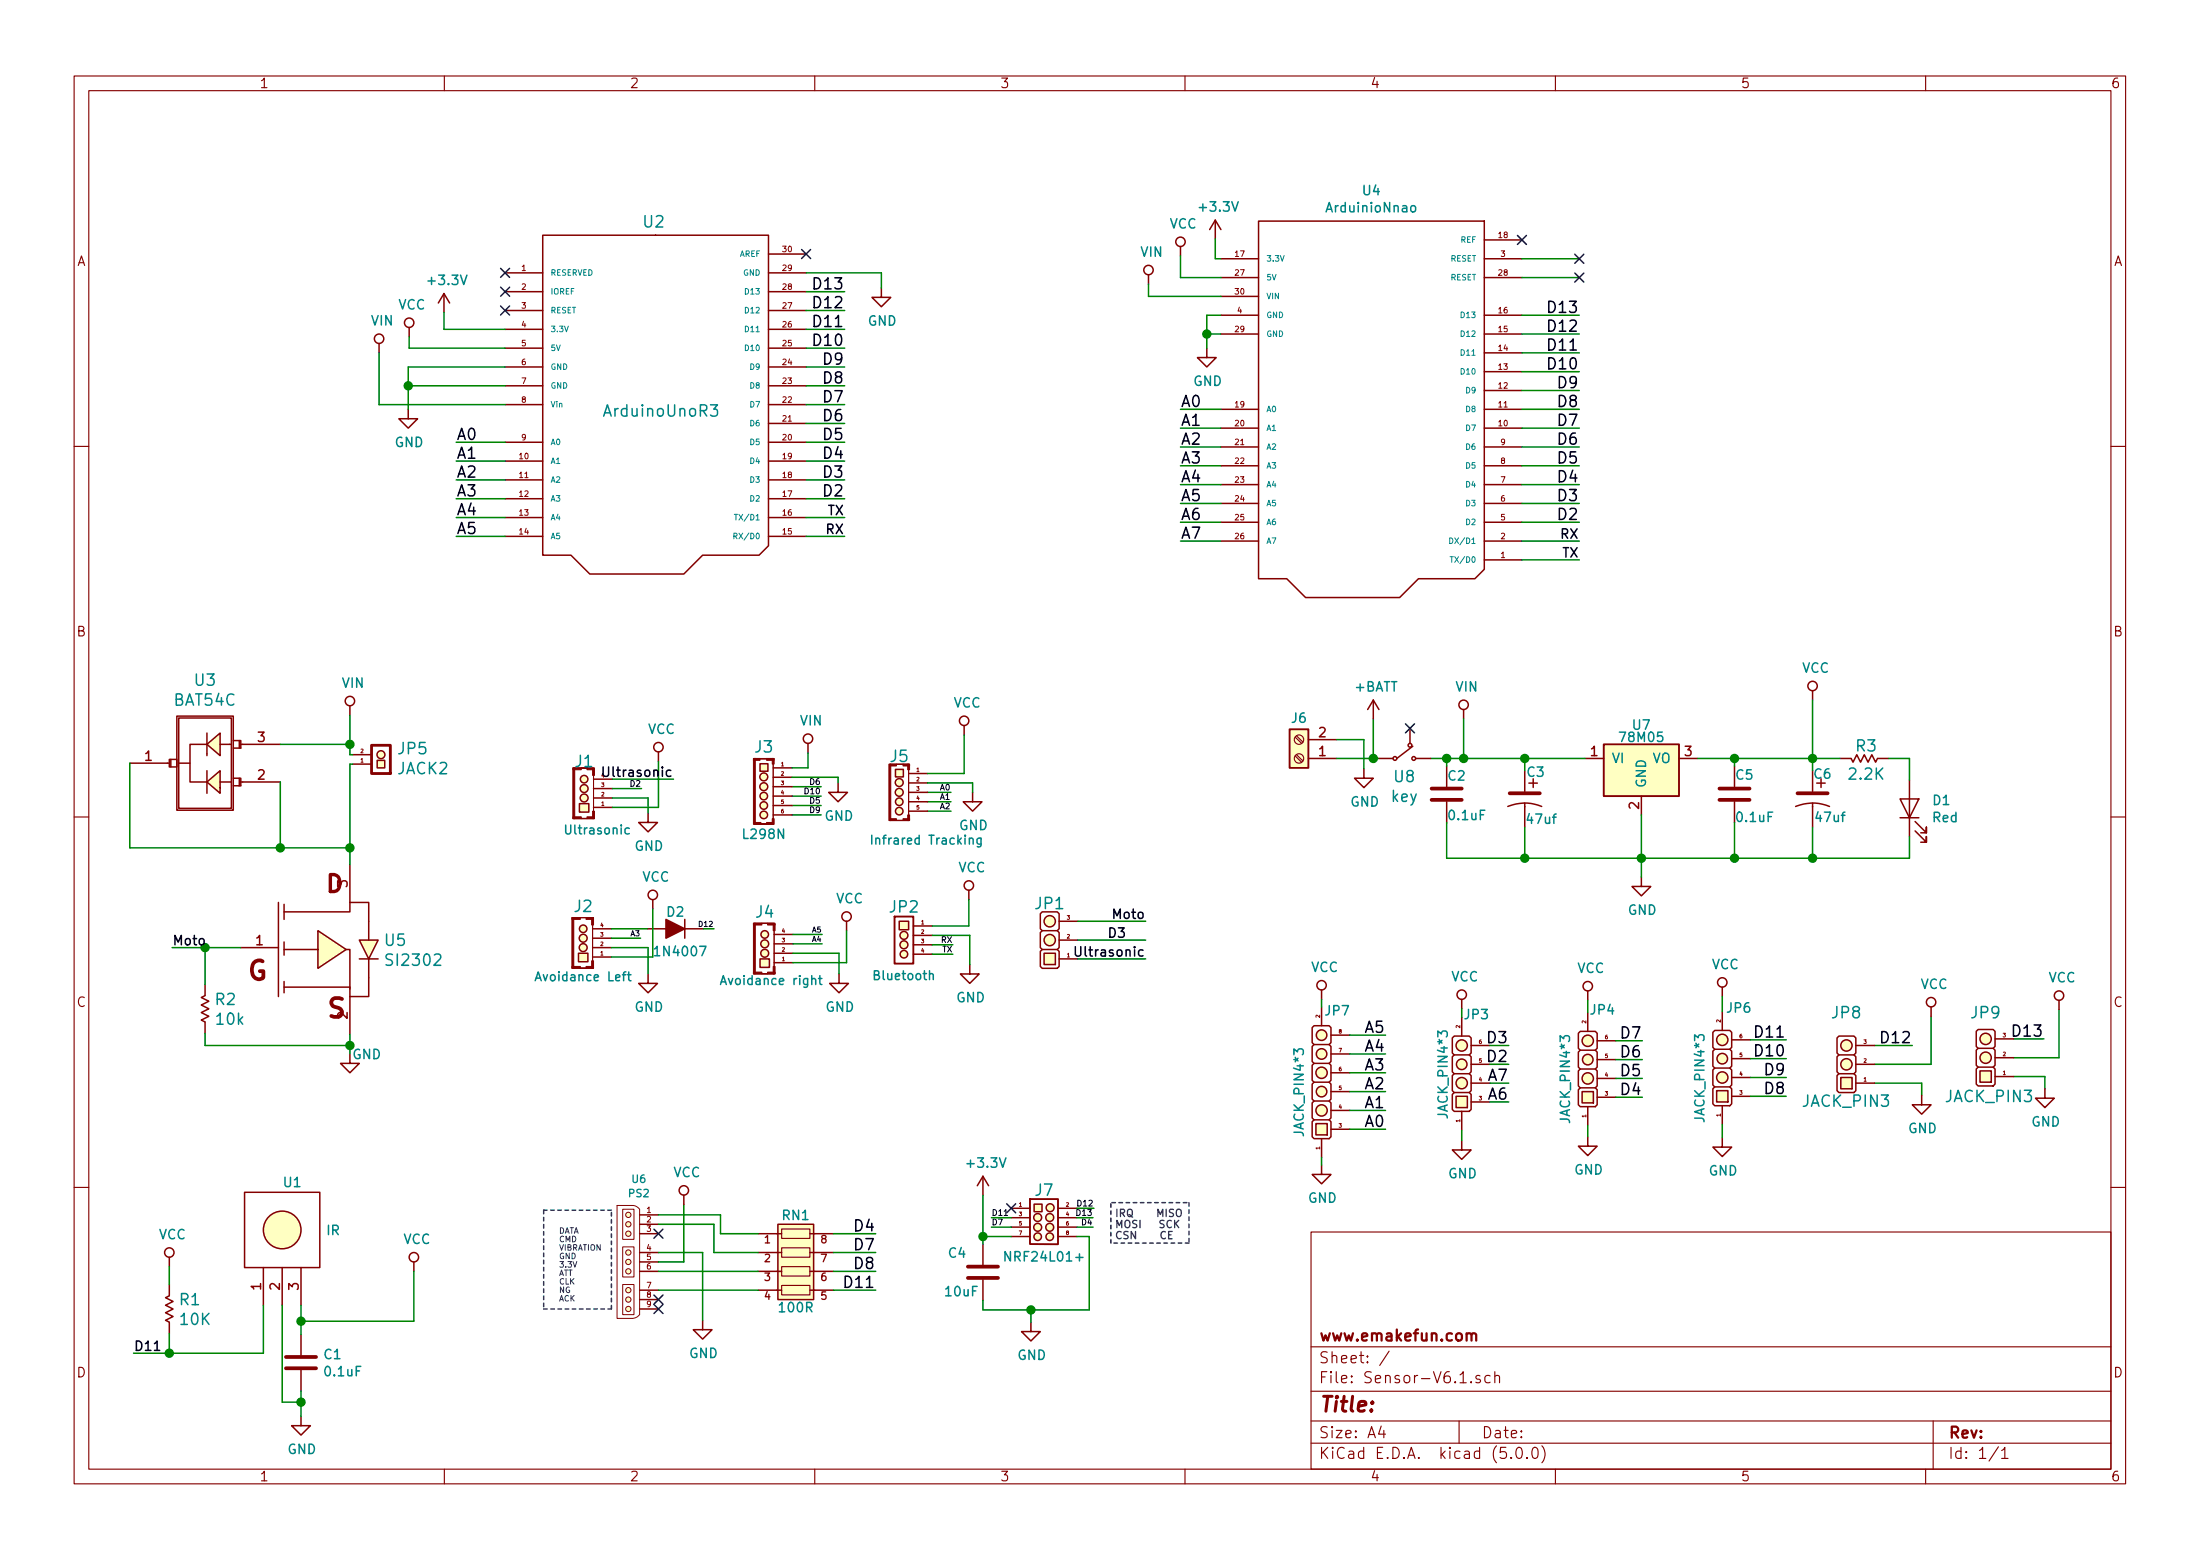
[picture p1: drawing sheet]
<svg xmlns="http://www.w3.org/2000/svg" width="297mm" height="210mm" viewBox="0 0 297 210" stroke-linecap="round" stroke-linejoin="round" font-family="sans-serif">
<g fill="none" stroke="#840000" stroke-width=".15">
<path d="M10 10.3h277v189.9h-277zM12 12.2h273v186.1h-273zM60 10.3v1.9M110 10.3v1.9M160 10.3v1.9M210 10.3v1.9M260 10.3v1.9M10 60.2h2M285 60.2h2M174.9 99.5l.8 .8M175.1 99.3l.8 .8M10 110.3h2"/>
<path d="M174.9 102l.8 .9M175.1 101.8l.8 .9M285 110.3h2M10 160.2h2M105.5 165.9h3.8v1.2h-3.8zM105.5 168.4h3.8v1.3h-3.8zM105.5 170.9h3.8v1.3h-3.8zM105.5 173.5h3.8v1.2h-3.8zM177 166.3h108v32h-108zM285 160.2h2M60 198.3v1.9M110 198.3v1.9"/>
<path d="M160 198.3v1.9M177 194.8h108M177 191.8h108M177 187.8h108M177 181.8h108M186.5 192.5l-.4 1h1M186.8 193v1M187.6 182.3l-1.3 2M197 191.8v3M198.6 186.5v.1v-.1v.1M199.8 185.7l-.3-.1-.2 .3a.48 .48 0 0 0 .5 .3l.1 .1-.1 .2-.1 .1-.4-.1M201.2 185.7a.48 .48 0 0 0-.6 0l-.1 .2 .1 .6a.48 .48 0 0 0 .6 0"/>
<path d="M201.8 185.7a.39 .39 0 0 1 .7 .1v.8M201.8 185.1v1.5M204 196.7h.1l-.1 .1v-.1v.1M204.8 195.5a.35 .35 0 0 1 .4-.2 .35 .35 0 0 1 .3 .3 .78 .78 0 0 1-.4 1.2 .87 .87 0 0 1-.3-1.3zM206.2 196.7v.1l-.1-.1h.1v.1M207 195.4a.37 .37 0 0 1 .6 .2l.1 .3a.72 .72 0 0 1-.4 .9l-.3-.1a1.26 1.26 0 0 1 0-1.3zM208.2 195.1a1.71 1.71 0 0 1 0 2.3M210 198.3v1.9M260 198.3v1.9M261 191.8v6.5M269.8 195.2l-1.2 2M270.3 195.8l.3-.3 .1-.2v1.5"/>
<path d="M270.3 196.8h.8"/>
<circle cx="175.4" cy="99.8" r=".63"/>
<circle cx="175.4" cy="102.4" r=".63"/>
</g>
<path d="M198 180.1a.41 .41 0 0 1 .7 0v.8M198.7 180.1v-.1a.37 .37 0 0 1 .6 .1v.8" fill="none" stroke="#840000" stroke-width=".3"/>
<g fill="none" stroke="#840000" stroke-width=".2">
<path d="M59.9 39.6l-.7 1.3M59.9 39.6v2.6M59.9 39.6l.8 1.3M68.2 36.8h5.1M68.2 39.4h5.1M73.3 31.7h30.5v42l-1.3 1.2h-7.6l-2.6 2.6h-12.7l-2.5-2.6h-3.8zM103.8 36.8h5M103.8 39.4h5M103.8 34.3h5M119 38.9v1.2h1.3l-1.3 1.3-1.3-1.3h1.3M155.1 37.1v1.2M159.4 33.3v1.2"/>
<path d="M164.1 29.7l-.8 1.3M164.1 29.7v2.6M164.1 29.7l.7 1.3M164.8 34.9h5.1M164.8 37.5h5.1M164.8 40h5.1M169.9 29.8h30.5v47l-1.3 1.3h-7.6l-2.5 2.5h-12.7l-2.6-2.5h-3.8zM200.4 34.9h5.1M200.4 32.4h5.1M200.4 37.5h5.1M51.2 46.3v1.3M55.1 55.2v1.3h1.3l-1.3 1.3-1.3-1.3h1.3"/>
<path d="M55.2 44.2v1.3M68.2 59.7h5.1M68.2 54.6h5.1M68.2 52.1h5.1M68.2 49.5h5.1M68.2 47h5.1M68.2 44.4h5.1M68.2 41.9h5.1M103.8 59.7h5M103.8 57.1h5M103.8 54.6h5M103.8 52.1h5"/>
<path d="M103.8 49.5h5M103.8 47h5M103.8 44.4h5M103.8 41.9h5M162.9 47v1.3h1.3l-1.3 1.2-1.2-1.2h1.2M164.8 57.8h5.1M164.8 55.2h5.1M164.8 45.1h5.1M164.8 42.5h5.1M200.4 57.8h5.1M200.4 55.2h5.1M200.4 52.7h5.1"/>
<path d="M200.4 50.2h5.1M200.4 47.6h5.1M200.4 45.1h5.1M200.4 42.5h5.1M68.2 62.2h5.1M68.2 64.8h5.1M68.2 67.3h5.1M68.2 69.8h5.1M68.2 72.4h5.1M103.8 62.2h5M103.8 64.8h5M103.8 67.3h5"/>
<path d="M103.8 69.8h5M103.8 72.4h5M164.8 73h5.1M164.8 60.3h5.1M164.8 62.9h5.1M164.8 65.4h5.1M164.8 67.9h5.1M164.8 70.5h5.1M200.4 75.6h5.1M200.4 73h5.1M200.4 60.3h5.1M200.4 62.9h5.1"/>
<path d="M200.4 65.4h5.1M200.4 67.9h5.1M200.4 70.5h5.1M23.9 96.6h7.6v12.7h-7.6zM24.1 96.9h7.1v12.2h-7.1zM27.9 98.9v3.1M31.5 99.9h1v1.1h-1M32.3 99.9v1.1M47.2 95.2v1.3M130.2 97.9v1.3M176.7 99.8h3.8M185.4 94.5l-.7 1.3"/>
<path d="M185.4 94.5v2.5M185.4 94.5l.8 1.3M190.4 98.3v2M197.6 95.8v1.2M244.7 93.2v1.3M17.5 103h5.4M22.9 102.5h1v1h-1zM23.1 102.5v1M24.1 103h1.6v2.5h2.2M27.9 100.5l1.8-1.6v3.1zM27.9 105.5l1.8-1.5v3.1zM27.9 100.5h-2.2v2.5"/>
<path d="M27.9 104v3.1M29.7 105.5h1.5M29.7 100.5h1.5M31.5 105h1v1M31.5 106h.8M32.3 106h.2zM32.3 105v1M32.5 105.5h5.3M32.5 100.5h5.3M47.2 116.7v5.1M47.6 103.1h2.6M47.6 101.8h2.6"/>
<path d="M50.9 102.6h1v1h-1zM78.2 108.5h1.3v1.1h-1.3zM80.1 109h2.6M80.1 107.7h2.6M80.1 106.4h2.6M80.1 105.2h2.6M87.5 109.7v1.3h1.3l-1.3 1.3-1.3-1.3h1.3M88.9 101.5v1.2M102.6 103.1h1.1v1h-1.1zM104.4 103.6h2.5M104.4 104.9h2.5M104.4 106.2h2.5"/>
<path d="M104.4 107.4h2.5M104.4 108.7h2.5M104.4 110h2.5M109.1 100.3v1.3M113.2 105.7v1.2h1.2l-1.2 1.3-1.3-1.3h1.3M120.9 103.8h1.1v1h-1.1zM122.7 104.4h2.5M122.7 105.7h2.5M122.7 106.9h2.5M122.7 108.2h2.5M122.7 109.5h2.5M131.3 106.9v1.3h1.3l-1.3 1.3-1.3-1.3h1.3"/>
<path d="M176.7 102.4h3.8M184.1 103.8v1.2h1.3l-1.3 1.3-1.2-1.3h1.2M186.1 102.4h2M190.8 100.7l-2.2 1.7M191.2 102.4h2M195.3 103.4v2.8M195.3 108.2v2.8M203.6 108.8a5.9 5.9 0 0 1 4.6 0M205.9 108.4v.5zM205.9 104v2.8M205.9 108.8v2.8M214 102.4h2.5"/>
<path d="M221.6 118.4v1.2h1.3l-1.3 1.3-1.3-1.3h1.3M221.6 107.4v2.6M226.7 102.4h2.5M234.2 103.4v2.8M234.2 108.2v2.8M242.4 108.8a5.9 5.9 0 0 1 4.6 0M244.7 108.4v.5zM244.7 104v2.8M244.7 108.8v2.8M248.4 102.4h1.5M249.9 102.4l.3 .5 .5-1.1 .5 1.1 .5-1.1 .5 1.1 .5-1.1 .5 1.1 .3-.5M253.5 102.4h1.5"/>
<path d="M256.5 107.8h2.6l-1.3 2.6zM256.5 110.4h2.6M257.8 105.3v7.6M258.6 112.1l1.5 1.6v-.8v.8h-.8M258.6 110.9l1.5 1.5v-.8v.8h-.8M27.7 134.4l-.5 .2 1 .5-1 .5 1 .5-1 .5 1 .6-1 .5 .5 .2M27.7 132.8v1.5M27.7 137.9v1.5M32.5 127.9h5.1M37.6 121.8v12.7M38.4 122v2.1M38.4 127.1v1.8"/>
<path d="M38.4 132.5v1.5M38.4 128.1h4.5M38.4 133.2h8.8v6.4M42.9 125.6l3.8 2.5-3.8 2.6zM46.7 128.1h.5v5.4M47.2 121.8h2.6v5.1M47.2 121.8v1.3h-8.8M48.5 126.9h2.6l-1.3 2.5zM48.5 129.4h2.6M49.8 129.4v5.1h-2.6M78.1 128.6h1.3v1.2h-1.3zM80 129.2h2.5"/>
<path d="M80 127.9h2.5M80 126.6h2.5M80 125.3h2.5M87.4 125.3h7.6M87.5 131.4v1.3h1.3l-1.3 1.3-1.3-1.3h1.3M88.1 121.4v1.3M92.5 124.1v2.5M102.6 129.4h1.3v1.2h-1.3zM104.5 129.9h2.6M104.5 128.6h2.6M104.5 127.4h2.6M104.5 126.1h2.6"/>
<path d="M113.3 131.4v1.3h1.3l-1.3 1.3-1.3-1.3h1.3M114.3 124.3v1.3M121.4 124.3h1.3v1.2h-1.3zM123.3 125h2.6M123.3 126.2h2.6M123.3 127.5h2.6M123.3 128.8h2.6M130.8 120.1v1.3M130.9 130.2v1.2h1.3l-1.3 1.3-1.2-1.3h1.2M140.5 128.4l.2-.3h2l.3 .3v2l-.3 .3h-2l-.2-.3zM140.7 125.6l-.2-.3v-2l.2-.2h2l.3 .2v2l-.3 .3M140.7 128.1l-.2-.2v-2l.2-.3h2l.3 .3v2l-.3 .2"/>
<path d="M141 128.6h1.5v1.6h-1.5zM143 129.4h2.5M143 126.9h2.5M143 124.3h2.5M178.4 133.6v1.3M178.4 135.9v2.5M179.7 139.7h2.5M197.4 134.9v1.2M197.4 137.3v2.5M214.4 133.7v1.3M214.4 136.6v2.6M232.5 133.2v1.3"/>
<path d="M232.5 136.5v2.6M260.7 135.9v1.3M278 135v1.3M47.2 142.2v1.3h1.3l-1.3 1.3-1.2-1.3h1.2M132.7 158.7l-.7 1.3M132.7 158.7v2.6M132.7 158.7l.8 1.3M177.2 151.4l.2-.3h2.1l.2 .3v2l-.2 .3h-2.1l-.2-.3zM177.4 141l-.2-.3v-2l.2-.3h2.1l.2 .3v2l-.2 .3M177.4 143.5l-.2-.2v-2.1l.2-.2h2.1l.2 .2v2.1l-.2 .2M177.4 146l-.2-.2v-2l.2-.3h2.1l.2 .3v2l-.2 .2M177.4 148.6l-.2-.3v-2l.2-.3h2.1l.2 .3v2l-.2 .3"/>
<path d="M177.4 151.1l-.2-.2v-2.1l.2-.2h2.1l.2 .2v2.1l-.2 .2M177.7 151.6h1.5v1.6h-1.5zM178.4 157.2v1.3h1.3l-1.3 1.3-1.2-1.3h1.2M178.4 153.7v2.5M179.7 152.4h2.5M179.7 149.9h2.5M179.7 147.3h2.5M179.7 144.8h2.5M179.7 142.2h2.5M196.1 147.7l.2-.3h2.1l.2 .3v2l-.2 .3h-2.1l-.2-.3zM196.3 142.4l-.2-.3v-2l.2-.3h2.1l.2 .3v2l-.2 .3M196.3 144.9l-.2-.3v-2l.2-.2h2.1l.2 .2v2l-.2 .3"/>
<path d="M196.3 147.4l-.2-.2v-2l.2-.3h2.1l.2 .3v2l-.2 .2M196.6 147.9h1.5v1.6h-1.5zM197.4 153.9v1.3h1.2l-1.2 1.3-1.3-1.3h1.3M197.4 150v2.5M198.6 148.7h2.6M198.6 146.2h2.6M198.6 143.6h2.6M198.6 141.1h2.6M213.1 147.1l.3-.3h2l.2 .3v2l-.2 .2h-2l-.3-.2zM213.4 141.7l-.3-.2v-2.1l.3-.2h2l.2 .2v2.1l-.2 .2M213.4 144.3l-.3-.3v-2l.3-.3h2l.2 .3v2l-.2 .3M213.4 146.8l-.3-.2v-2.1l.3-.2h2l.2 .2v2.1l-.2 .2"/>
<path d="M213.6 147.3h1.5v1.5h-1.5zM214.4 153.4v1.3h1.2l-1.2 1.3-1.3-1.3h1.3M214.4 149.3v2.6M215.6 148.1h2.6M215.6 145.5h2.6M215.6 143h2.6M215.6 140.5h2.6M231.3 146.9l.2-.2h2.1l.2 .2v2.1l-.2 .2h-2.1l-.2-.2zM231.5 141.6l-.2-.3v-2l.2-.2h2.1l.2 .2v2l-.2 .3M231.5 144.1l-.2-.2v-2l.2-.3h2.1l.2 .3v2l-.2 .2M231.5 146.7l-.2-.3v-2l.2-.3h2.1l.2 .3v2l-.2 .3M231.8 147.2h1.5v1.5h-1.5z"/>
<path d="M232.5 153.5v1.3h1.3l-1.3 1.3-1.2-1.3h1.2M232.5 149.2v2.6M233.8 147.9h2.5M233.8 145.4h2.5M233.8 142.9h2.5M233.8 140.3h2.5M248 145.2l.3-.3h2l.3 .3v2l-.3 .2h-2l-.3-.2zM248.3 142.4l-.3-.3v-2l.3-.3h2l.3 .3v2l-.3 .3M248.3 144.9l-.3-.3v-2l.3-.2h2l.3 .2v2l-.3 .3M248.5 145.4h1.6v1.5h-1.6zM250.6 146.2h2.5M250.6 143.6h2.5"/>
<path d="M250.6 141.1h2.5M259.5 147.8v1.3h1.2l-1.2 1.3-1.3-1.3h1.3M266.8 144.3l.3-.3h2l.3 .3v2l-.3 .3h-2l-.3-.3zM267.1 141.5l-.3-.3v-2l.3-.3h2l.3 .3v2l-.3 .3M267.1 144l-.3-.2v-2.1l.3-.2h2l.3 .2v2.1l-.3 .2M267.3 144.5h1.6v1.5h-1.6zM269.4 145.3h2.5M269.4 142.7h2.5M269.4 140.2h2.5M276.1 146.9v1.3h1.3l-1.3 1.3-1.3-1.3h1.3M22.9 174.9l-.5 .2 1 .5-1 .5 1 .6-1 .5 1 .5-1 .5 .5 .2M22.9 169.7v1.2"/>
<path d="M22.9 173.3v1.5M22.9 178.5v1.5M33 160.9h10.2v10.2h-10.2zM35.6 171.1v5M38.1 171.1v5M40.6 171.1v5M55.9 170.3v1.3M86.4 164h2.5M86.4 165.2h2.5M86.4 166.5h2.5M86.4 169h2.5M86.4 170.3h2.5"/>
<path d="M86.4 171.6h2.5M86.4 174.1h2.5M86.4 175.4h2.5M86.4 176.7h2.5M92.3 161.3v1.3M94.9 178.2v1.2h1.2l-1.2 1.3-1.3-1.3h1.3M102.4 166.5h3.1M102.4 169h3.1M102.4 171.6h3.1M102.4 174.1h3.1M105 165.2h4.9v10.2h-4.9zM109.3 166.5h3.2"/>
<path d="M109.3 169h3.2M109.3 171.6h3.2M109.3 174.1h3.2M132.7 167.9v2.8M132.7 172.7v2.8M136.5 163.1h2.6M136.5 164.3h2.6M136.5 165.6h2.6M136.5 166.9h2.6M139.2 178.4v1.3h1.3l-1.3 1.3-1.3-1.3h1.3M139.6 162.5h1.1v1h-1.1zM142.9 163.1h2.5"/>
<path d="M142.9 164.3h2.5M142.9 165.6h2.5M142.9 166.9h2.5M40.6 191.1v1.3h1.3l-1.3 1.3-1.2-1.3h1.2M40.6 180.1v2.8M40.6 184.9v2.8"/>
<circle cx="155.1" cy="36.4" r=".63"/>
<circle cx="159.4" cy="32.6" r=".63"/>
<circle cx="51.2" cy="45.7" r=".63"/>
<circle cx="55.2" cy="43.6" r=".63"/>
<circle cx="47.2" cy="94.6" r=".63"/>
<circle cx="109.1" cy="99.7" r=".63"/>
<circle cx="130.2" cy="97.3" r=".63"/>
<circle cx="197.6" cy="95.1" r=".63"/>
<circle cx="244.7" cy="92.6" r=".63"/>
<circle cx="51.4" cy="101.8" r=".53"/>
<circle cx="78.9" cy="106.4" r=".53"/>
<circle cx="78.9" cy="107.7" r=".53"/>
<circle cx="78.9" cy="105.2" r=".51"/>
<circle cx="88.9" cy="100.8" r=".63"/>
<circle cx="103.1" cy="106.2" r=".53"/>
<circle cx="103.1" cy="104.8" r=".53"/>
<circle cx="103.1" cy="110" r=".51"/>
<circle cx="103.1" cy="107.4" r=".51"/>
<circle cx="103.1" cy="108.7" r=".51"/>
<circle cx="121.4" cy="106.9" r=".53"/>
<circle cx="121.4" cy="105.6" r=".53"/>
<circle cx="121.4" cy="109.5" r=".51"/>
<circle cx="121.4" cy="108.2" r=".51"/>
<circle cx="130.8" cy="119.5" r=".63"/>
<circle cx="188.3" cy="102.4" r=".25"/>
<circle cx="190.4" cy="100.6" r=".25"/>
<circle cx="190.9" cy="102.4" r=".25"/>
<circle cx="78.7" cy="126.6" r=".53"/>
<circle cx="78.7" cy="127.9" r=".53"/>
<circle cx="78.7" cy="125.3" r=".51"/>
<circle cx="88.1" cy="120.8" r=".63"/>
<circle cx="103.3" cy="127.4" r=".53"/>
<circle cx="103.3" cy="128.6" r=".53"/>
<circle cx="103.3" cy="126.1" r=".51"/>
<circle cx="114.3" cy="123.7" r=".63"/>
<circle cx="122" cy="126.2" r=".53"/>
<circle cx="122" cy="127.5" r=".53"/>
<circle cx="122" cy="128.8" r=".51"/>
<circle cx="141.7" cy="124.3" r=".76"/>
<circle cx="141.7" cy="126.9" r=".76"/>
<circle cx="178.4" cy="133" r=".63"/>
<circle cx="178.4" cy="139.7" r=".71"/>
<circle cx="197.4" cy="134.2" r=".63"/>
<circle cx="214.4" cy="133.1" r=".63"/>
<circle cx="232.5" cy="132.6" r=".63"/>
<circle cx="260.7" cy="135.2" r=".63"/>
<circle cx="278" cy="134.4" r=".63"/>
<circle cx="178.4" cy="144.8" r=".76"/>
<circle cx="178.4" cy="149.9" r=".76"/>
<circle cx="178.4" cy="147.3" r=".71"/>
<circle cx="178.4" cy="142.2" r=".71"/>
<circle cx="197.4" cy="141.1" r=".76"/>
<circle cx="197.4" cy="146.2" r=".76"/>
<circle cx="197.4" cy="143.6" r=".71"/>
<circle cx="214.4" cy="140.5" r=".76"/>
<circle cx="214.4" cy="145.5" r=".76"/>
<circle cx="214.4" cy="143" r=".71"/>
<circle cx="232.5" cy="140.3" r=".76"/>
<circle cx="232.5" cy="145.4" r=".76"/>
<circle cx="232.5" cy="142.9" r=".71"/>
<circle cx="249.3" cy="143.6" r=".76"/>
<circle cx="249.3" cy="141.1" r=".76"/>
<circle cx="268.1" cy="142.7" r=".76"/>
<circle cx="268.1" cy="140.2" r=".76"/>
<circle cx="22.9" cy="169" r=".63"/>
<circle cx="38.1" cy="166" r="2.54"/>
<circle cx="55.9" cy="169.7" r=".63"/>
<circle cx="92.3" cy="160.6" r=".63"/>
<circle cx="140.1" cy="165.6" r=".53"/>
<circle cx="140.1" cy="164.3" r=".53"/>
<circle cx="140.1" cy="166.9" r=".51"/>
<circle cx="141.7" cy="165.6" r=".53"/>
<circle cx="141.7" cy="164.3" r=".53"/>
<circle cx="141.7" cy="166.9" r=".51"/>
<circle cx="141.8" cy="163" r=".53"/>
</g>
<path d="M99.1 72.4l.3-.1 .1-.3h-.4v.7M99.1 69.4h.5M99.3 72.4l.2 .3M99.4 69.4v.8M195.7 72.6a.38 .38 0 0 1 .5 .4 .38 .38 0 0 1-.5 .3zM195.8 75.1h.4M196 75.1v.8" fill="none" stroke="#008484" stroke-width=".14"/>
<g fill="none" stroke="#008484" stroke-width=".2">
<path d="M190.6 27.8h.3l.2 .2v.4l-.2 .2-.3-.1-.1-.1v-.4zM95.9 54.6h1l-.5 .6 .3 .1a.62 .62 0 0 1 0 .8l-.5 .1-.3-.2M85 111.8l-.4-.1-.2 .3v.3l.1 .2h.5M117.7 112.7v1.2M130.9 113.2a.28 .28 0 0 1 .3-.1 .28 .28 0 0 1 .2 .2v.6M132.5 113.1l-.1 1.1-.1 .1-.3-.1M132.5 113.2l-.4-.1-.2 .2v.4l.1 .2h.5M84 131.5h.5M84.5 131.2l-.3 .1v1.1M84.7 131.5h.5M84.9 131.2v1l.1 .1 .2 .1M97.3 132.9l.4-1.2 .4 1.2"/>
<path d="M109.6 132.2a.3 .3 0 0 1 .5 0v.7M110.5 132h.5M110.7 131.7v1v.1l.3 .1M125.5 131.5a.28 .28 0 0 1 .3-.1 .28 .28 0 0 1 .2 .2v.6"/>
</g>
<g fill="none" stroke="#008400" stroke-width=".2">
<path d="M108.8 39.4h5.2M108.8 36.8h10.2v2.1M155.1 38.3v1.7h9.7M159.4 34.5v3h5.4M164.1 32.3v2.6h.7M205.5 34.9h7.7M205.5 37.5h7.7M51.2 47.6v7h17M55.1 52.1h13.1M55.2 45.5v1.5h13M59.9 42.2v2.2h8.3M61.6 59.7h6.6"/>
<path d="M68.2 49.5h-13.1v5.7M108.8 47h5.2M108.8 44.4h5.2M108.8 59.7h5.2M108.8 57.1h5.2M108.8 54.6h5.2M108.8 52.1h5.2M108.8 49.5h5.2M108.8 41.9h5.2M159.4 55.2h5.4M159.4 57.8h5.4M162.9 45.1h1.9"/>
<path d="M164.8 42.5h-1.9v4.5M205.5 42.5h7.7M205.5 45.1h7.7M205.5 47.6h7.7M205.5 50.2h7.7M205.5 52.7h7.7M205.5 55.2h7.7M205.5 57.8h7.7M61.6 67.3h6.6M61.6 69.8h6.6M61.6 72.4h6.6M61.6 64.8h6.6"/>
<path d="M61.6 62.2h6.6M108.8 67.3h5.2M108.8 69.8h5.2M108.8 72.4h5.2M108.8 64.8h5.2M108.8 62.2h5.2M159.4 60.3h5.4M159.4 62.9h5.4M159.4 65.4h5.4M159.4 67.9h5.4M159.4 70.5h5.4M159.4 73h5.4"/>
<path d="M205.5 75.6h7.7M205.5 60.3h7.7M205.5 62.9h7.7M205.5 65.4h7.7M205.5 67.9h7.7M205.5 70.5h7.7M205.5 73h7.7M47.2 96.5v5.3h.4M130.2 99.2v5.2h-5M180.5 99.8h3.6v4M185.4 97v5.4M197.6 97v5.4"/>
<path d="M244.7 94.5v9.5M17.5 103v11.4h29.7M37.8 105.5v8.9M37.8 100.5h9.4M47.6 103.1h-.4v13.6M82.7 106.4h3.9M82.7 107.7h4.8v2M82.7 105.2h8.2M88.9 102.7v6.3h-6.2M106.9 106.2h4M106.9 110h4M106.9 108.7h4"/>
<path d="M106.9 107.4h4M106.9 104.9h6.3v.8M109.1 101.6v2h-2.2M125.2 106.9h3.2M125.2 108.2h3.2M125.2 109.5h3.2M125.2 105.7h6.1v1.2M180.5 102.4h5.6M193.2 102.4h20.8M195.3 102.4v1M195.3 111v4.8h62.5v-2.9M205.9 102.4v1.6"/>
<path d="M205.9 111.6v4.2M221.6 110v8.4M229.2 102.4h19.2M234.2 102.4v1M234.2 111v4.8M244.7 111.6v4.2M255 102.4h2.8v2.9M23.2 127.9h9.3M27.7 139.4v1.7h19.5v-1.5M27.7 127.9v4.9M82.5 127.9h5v3.5M82.5 126.6h4"/>
<path d="M82.5 125.3h4.9M88.1 122.7v6.5h-5.6M107.1 127.4h3.9M107.1 126.1h3.9M107.1 128.6h6.2v2.8M114.3 125.6v4.3h-7.2M125.9 128.8h2.8M125.9 126.2h5v4M125.9 127.5h2.8M130.8 121.4v3.6h-4.9M145.5 124.3h9.2M145.5 129.4h9.2"/>
<path d="M145.5 126.9h9.2M178.4 134.9v1M182.2 139.7h4.9M214.4 135v1.6M232.5 134.5v2M260.7 137.2v6.4h-7.6M278 136.3v6.4h-6.1M178.4 156.2v1M182.2 152.4h4.9M182.2 142.2h4.9M182.2 144.8h4.9M182.2 147.3h4.9"/>
<path d="M182.2 149.9h4.9M197.4 152.5v1.4M214.4 151.9v1.5M218.2 140.5h3.5M218.2 148.1h3.5M218.2 145.5h3.5M218.2 143h3.5M232.5 151.8v1.7M236.3 147.9h4.9M236.3 140.3h4.9M236.3 142.9h4.9M236.3 145.4h4.9"/>
<path d="M253.1 141.1h5.1M253.1 146.2h6.4v1.6M271.9 145.3h4.2v1.6M271.9 140.2h4.1M22.9 170.9v2.4M22.9 180v2.6M35.6 176.1v6.5h-17.6M38.1 176.1v13.1h2.5M40.6 176.1v4M55.9 171.6v6.7h-15.3M88.9 164h8.4v2.5h5.1M88.9 165.2h7.5v3.8h6"/>
<path d="M88.9 171.6h13.5M88.9 169h6v9.2M88.9 174.1h13.5M92.3 162.6v7.7h-3.4M112.5 171.6h5.7M112.5 169h5.7M112.5 166.5h5.7M112.5 174.1h5.7M132.7 166.9h3.8M132.7 161.3v6.6M133.9 165.6h2.6M133.9 164.3h2.6"/>
<path d="M139.2 176.8v1.6M145.4 166.9h1.7v9.9h-14.4v-1.3M145.4 165.6h2.2M145.4 164.3h2.2M145.4 163.1h2.3M40.6 187.7v3.4"/>
</g>
<g fill="#ffffc2" stroke="#ffffc2" stroke-width=".14">
<path d="M105 165.2h4.9v10.2h-4.9z"/>
<path d="M78.2 108.5h1.3v1.1h-1.3z"/>
<path d="M121.4 124.3h1.3v1.2h-1.3z"/>
<path d="M102.6 129.4h1.3v1.2h-1.3z"/>
<path d="M78.1 128.6h1.3v1.2h-1.3z"/>
<path d="M139.6 162.5h1.1v1h-1.1z"/>
<path d="M216.5 100.5h10.2v6.9h-10.2z"/>
<path d="M174.1 98.4h2.6v5.2h-2.6z"/>
<path d="M102.6 103.1h1.1v1h-1.1z"/>
<path d="M120.9 103.8h1.1v1h-1.1z"/>
<path d="M196.6 147.9h1.5v1.6h-1.5z"/>
<path d="M213.6 147.3h1.5v1.5h-1.5z"/>
<path d="M231.8 147.2h1.5v1.5h-1.5z"/>
<path d="M177.7 151.6h1.5v1.6h-1.5z"/>
<path d="M267.3 144.5h1.6v1.5h-1.6z"/>
<path d="M248.5 145.4h1.6v1.5h-1.6z"/>
<path d="M27.9 100.5l1.8-1.6v3.1z"/>
<path d="M27.9 105.5l1.8-1.5v3.1z"/>
<path d="M48.5 126.9h2.6l-1.3 2.5z"/>
<path d="M42.9 125.6l3.8 2.5-3.8 2.6z"/>
<path d="M50.9 102.6h1v1h-1z"/>
<path d="M141 128.6h1.5v1.6h-1.5z"/>
<circle cx="84.8" cy="176.7" r=".36"/>
<circle cx="84.8" cy="175.4" r=".36"/>
<circle cx="84.8" cy="174.1" r=".36"/>
<circle cx="84.8" cy="171.6" r=".36"/>
<circle cx="84.8" cy="170.3" r=".36"/>
<circle cx="84.8" cy="169" r=".36"/>
<circle cx="84.8" cy="166.5" r=".36"/>
<circle cx="84.8" cy="165.2" r=".36"/>
<circle cx="84.8" cy="164" r=".36"/>
<circle cx="78.9" cy="105.2" r=".51"/>
<circle cx="78.9" cy="106.4" r=".53"/>
<circle cx="78.9" cy="107.7" r=".53"/>
<circle cx="122" cy="128.8" r=".51"/>
<circle cx="122" cy="127.5" r=".53"/>
<circle cx="122" cy="126.2" r=".53"/>
<circle cx="38.1" cy="166" r="2.54"/>
<circle cx="103.3" cy="126.1" r=".51"/>
<circle cx="103.3" cy="127.4" r=".53"/>
<circle cx="103.3" cy="128.6" r=".53"/>
<circle cx="78.7" cy="125.3" r=".51"/>
<circle cx="78.7" cy="126.6" r=".53"/>
<circle cx="78.7" cy="127.9" r=".53"/>
<circle cx="140.1" cy="166.9" r=".51"/>
<circle cx="140.1" cy="165.6" r=".53"/>
<circle cx="140.1" cy="164.3" r=".53"/>
<circle cx="141.7" cy="166.9" r=".51"/>
<circle cx="141.7" cy="165.6" r=".53"/>
<circle cx="141.7" cy="164.3" r=".53"/>
<circle cx="141.8" cy="163" r=".53"/>
<circle cx="103.1" cy="110" r=".51"/>
<circle cx="103.1" cy="108.7" r=".51"/>
<circle cx="103.1" cy="107.4" r=".51"/>
<circle cx="103.1" cy="106.2" r=".53"/>
<circle cx="103.1" cy="104.8" r=".53"/>
<circle cx="121.4" cy="109.5" r=".51"/>
<circle cx="121.4" cy="108.2" r=".51"/>
<circle cx="121.4" cy="106.9" r=".53"/>
<circle cx="121.4" cy="105.6" r=".53"/>
<circle cx="197.4" cy="141.1" r=".76"/>
<circle cx="197.4" cy="143.6" r=".71"/>
<circle cx="197.4" cy="146.2" r=".76"/>
<circle cx="214.4" cy="140.5" r=".76"/>
<circle cx="214.4" cy="143" r=".71"/>
<circle cx="214.4" cy="145.5" r=".76"/>
<circle cx="232.5" cy="140.3" r=".76"/>
<circle cx="232.5" cy="142.9" r=".71"/>
<circle cx="232.5" cy="145.4" r=".76"/>
<circle cx="178.4" cy="139.7" r=".71"/>
<circle cx="178.4" cy="142.2" r=".71"/>
<circle cx="178.4" cy="144.8" r=".76"/>
<circle cx="178.4" cy="147.3" r=".71"/>
<circle cx="178.4" cy="149.9" r=".76"/>
<circle cx="268.1" cy="140.2" r=".76"/>
<circle cx="268.1" cy="142.7" r=".76"/>
<circle cx="249.3" cy="141.1" r=".76"/>
<circle cx="249.3" cy="143.6" r=".76"/>
<circle cx="51.4" cy="101.8" r=".53"/>
<circle cx="141.7" cy="124.3" r=".76"/>
<circle cx="141.7" cy="126.9" r=".76"/>
</g>
<g fill="none" stroke="#840000" stroke-width=".14">
<path d="M77.5 103.6h2.6v6.9h-2.6zM80.1 104.6v4.9M101.9 102.4h2.5v8.8h-2.5zM104.4 103.1v7.4M120.1 103.1h2.6v7.6h-2.6zM122.7 103.9v6.1M77.3 123.8h2.7v6.9h-2.7zM80 124.8v4.9M101.9 124.6h2.6v6.8h-2.6zM104.5 125.6v4.8M83.3 162.7h2.2l.5 .1 .4 .4v14.2l-.3 .3-.7 .2h-2.1zM84.1 173.3h1.5v4.1h-1.5z"/>
<path d="M84.1 168.3h1.5v4h-1.5zM84.1 163.2h1.5v4.1h-1.5z"/>
<circle cx="84.8" cy="164" r=".36"/>
<circle cx="84.8" cy="165.2" r=".36"/>
<circle cx="84.8" cy="166.5" r=".36"/>
<circle cx="84.8" cy="170.3" r=".36"/>
<circle cx="84.8" cy="174.1" r=".36"/>
<circle cx="84.8" cy="176.7" r=".36"/>
<circle cx="84.8" cy="169" r=".36"/>
<circle cx="84.8" cy="175.4" r=".36"/>
<circle cx="84.8" cy="171.6" r=".36"/>
</g>
<path d="M73.4 176.7h9.1M73.4 163.3v13.4M82.5 176.7v-13.4M82.5 163.3h-9.1M150 167.8v-5.5M150.1 162.3h10.4M160.5 167.8h-10.5M160.5 162.3v5.5" fill="none" stroke="#0000c2" stroke-width=".2" stroke-dasharray=".5 .5"/>
<g fill="none" stroke="#000084" stroke-width=".2">
<path d="M67.6 36.2l1.2 1.2M67.6 38.8l1.2 1.2M68.8 36.2l-1.2 1.2M68.8 38.8l-1.2 1.2M108.2 33.7l1.2 1.2M109.4 33.7l-1.2 1.2M204.9 31.8l1.2 1.2M206.1 31.8l-1.2 1.2M212.6 34.3l1.2 1.2M212.6 36.8l1.2 1.3M213.8 34.3l-1.2 1.2M213.8 36.8l-1.2 1.3"/>
<path d="M67.6 41.3l1.2 1.2M68.8 41.3l-1.2 1.2M189.8 97.7l1.2 1.2M191 97.7l-1.2 1.2M88.3 174.8l1.2 1.2M88.3 176l1.2 1.3M88.3 165.9l1.2 1.2M89.5 174.8l-1.2 1.2M89.5 176l-1.2 1.3M89.5 165.9l-1.2 1.2M135.9 162.5l1.2 1.2M137.1 162.5l-1.2 1.2"/>
</g>
<g fill="#840000" stroke="#840000" stroke-width=".14">
<path d="M77.3 103.6h.3v6.9h-.3z"/>
<path d="M78.5 110.4l.8 .1z"/>
<path d="M77.3 110.2h1.2v.3h-1.2z"/>
<path d="M79.2 110.2h1.1v.3h-1.1z"/>
<path d="M80 103.8h.3v.8h-.3z"/>
<path d="M80 109.5h.3v1h-.3z"/>
<path d="M101.7 124.6h1.2v.2h-1.2z"/>
<path d="M101.7 124.6h.3v6.8h-.3z"/>
<path d="M102.8 124.6h.9z"/>
<path d="M103.6 124.6h1v.2h-1z"/>
<path d="M104.4 124.7h.2v.9h-.2z"/>
<path d="M104.4 130.4h.2v1h-.2z"/>
<path d="M77.2 123.8h1.2v.3h-1.2z"/>
<path d="M77.2 123.8h.3v6.9h-.3z"/>
<path d="M78.3 123.8l.8 .1z"/>
<path d="M77.2 130.4h1.2v.3h-1.2z"/>
<path d="M79.1 123.8h1v.3h-1z"/>
<path d="M79.1 130.4h1v.3h-1z"/>
<path d="M79.9 123.9h.2v.9h-.2z"/>
<path d="M79.9 129.7h.2v1h-.2z"/>
<path d="M101.7 102.4h.3v8.8h-.3z"/>
<path d="M101.9 111h.8v.2h-.8z"/>
<path d="M102.6 102.4h.9z"/>
<path d="M101.7 102.4h.9v.2h-.9z"/>
<path d="M102.7 111.2h.9z"/>
<path d="M103.5 111h.9v.2h-.9z"/>
<path d="M104.3 110.5h.2v.7h-.2z"/>
<path d="M104.3 102.4h.2v.7h-.2z"/>
<path d="M103.5 102.4h1v.2h-1z"/>
<path d="M120 103.1h.3v7.6h-.3z"/>
<path d="M120.1 110.5h.9v.2h-.9z"/>
<path d="M121 110.7h.9z"/>
<path d="M121.9 110.5h.9v.2h-.9z"/>
<path d="M122.6 110h.2v.7h-.2z"/>
<path d="M122.6 103.1h.2v.8h-.2z"/>
</g>
<path d="M174.1 98.4h2.6v5.2h-2.6zM216.5 100.5h10.2v6.9h-10.2zM120.8 123.7h2.5v6.3h-2.5zM139.1 161.8v6.1h3.7v-6.1h-3.7" fill="none" stroke="#840000" stroke-width=".25"/>
<path d="M193.3 107.9h4.1M193.3 106.4h4.1M203.8 107.1h4.1M232.2 107.9h4M232.2 106.4h4M242.7 107.1h4.1M130.7 172.5h4M130.7 170.9h4M38.6 184.7h4.1M38.6 183.1h4.1" fill="none" stroke="#840000" stroke-width=".51"/>
<g fill="#008400" stroke="#008400" stroke-width=".25">
<circle cx="40.6" cy="189.2" r=".51"/>
<circle cx="55.1" cy="52.1" r=".51"/>
<circle cx="205.9" cy="115.8" r=".51"/>
<circle cx="234.2" cy="115.8" r=".51"/>
<circle cx="244.7" cy="115.8" r=".51"/>
<circle cx="205.9" cy="102.4" r=".51"/>
<circle cx="244.7" cy="102.4" r=".51"/>
<circle cx="234.2" cy="102.4" r=".51"/>
<circle cx="22.9" cy="182.6" r=".51"/>
<circle cx="40.6" cy="178.3" r=".51"/>
<circle cx="221.6" cy="115.8" r=".51"/>
<circle cx="139.2" cy="176.8" r=".51"/>
<circle cx="132.7" cy="166.9" r=".51"/>
<circle cx="162.9" cy="45.1" r=".51"/>
<circle cx="47.2" cy="141.1" r=".51"/>
<circle cx="27.7" cy="127.9" r=".51"/>
<circle cx="37.8" cy="114.4" r=".51"/>
<circle cx="47.2" cy="100.5" r=".51"/>
<circle cx="47.2" cy="114.4" r=".51"/>
<circle cx="195.3" cy="102.4" r=".51"/>
<circle cx="185.4" cy="102.4" r=".51"/>
<circle cx="197.6" cy="102.4" r=".51"/>
</g>
<path d="M81.4 103.5v1l.3 .3h.2l.3-.3v-1M145.2 127.8v1l.2 .2h.3l.2-.2v-1M20.9 182.2h.7" fill="none" stroke="#000" stroke-width=".2"/>
<path d="M135.6 164h.4" fill="none" stroke="#000" stroke-width=".14"/>
<path d="M156.3 164.2v-1l.4 .7 .3-.7v1M157.4 166.3a.46 .46 0 0 0-.7 .4 .46 .46 0 0 0 .6 .4h.1M157.5 163.2v1M157.8 166.6h.3M158.3 166.2h-.5v1h.5M158.4 163.2h-.3l-.2 .1v.3l.4 .1 .1 .3-.1 .2-.4-.1M158.6 164.7v1M158.7 165.1l.5 .6M158.9 163.3l.2-.1a.35 .35 0 0 1 .4 .3v.3a.33 .33 0 0 1-.5 .3 .73 .73 0 0 1-.1-.8zM159.2 164.7l-.6 .5" fill="none" stroke="#0000c2" stroke-width=".18"/>
<path d="M50.2 100.6h2.5v3.8h-2.5z" fill="none" stroke="#840000" stroke-width=".38"/>
<path d="M89.9 124.1l2.6 1.2-2.6 1.3z" fill="#840000" stroke="#840000" stroke-width=".2"/>
<g font-size="3.5" fill="#840000">
<text x="33.4" y="132.3">G</text>
<text x="44.3" y="137.4">S</text>
</g>
<text font-size="3.2" fill="#840000" x="44.1" y="120.4">D</text>
<text font-size="2.8" fill="#840000" x="178" y="190.5">Title:</text>
<g font-size="2.1" fill="#008484">
<text x="86.9" y="30.7">U2</text>
<text x="81.8" y="56.2">ArduinoUnoR3</text>
<text x="23.5" y="95.2">BAT54C</text>
<text x="26.3" y="92.6">U3</text>
<text x="53.8" y="101.8">JP5</text>
<text x="102" y="101.6">J3</text>
<text x="250.6" y="101.4">R3</text>
<text x="53.6" y="104.5">JACK2</text>
<text x="77.7" y="103.5">J1</text>
<text x="120.2" y="102.8">J5</text>
<text x="188.3" y="105.6">U8</text>
<text x="249.8" y="105.2">2.2K</text>
<text x="187.9" y="108.2">key</text>
<text x="77.6" y="123.1">J2</text>
<text x="102.1" y="123.8">J4</text>
<text x="120.2" y="123.2">JP2</text>
<text x="139.8" y="122.7">JP1</text>
<text x="52" y="127.7">U5</text>
<text x="52.5" y="130.3">SI2302</text>
<text x="29.1" y="135.6">R2</text>
<text x="247.4" y="137.4">JP8</text>
<text x="266.2" y="137.4">JP9</text>
<text x="29.3" y="138.3">10k</text>
<text x="243.4" y="149.4">JACK_PIN3</text>
<text x="262.7" y="148.7">JACK_PIN3</text>
<text x="139.8" y="161.4">J7</text>
<text x="24.3" y="176.1">R1</text>
<text x="24.4" y="178.8">10K</text>
</g>
<g font-size="2.1">
<text x="110.2" y="41.6">D12</text>
<text x="110.2" y="39.1">D13</text>
<text x="110.2" y="44.1">D11</text>
<text x="110.2" y="46.7">D10</text>
<text x="209.4" y="47.3">D11</text>
<text x="209.4" y="44.8">D12</text>
<text x="209.4" y="42.2">D13</text>
<text x="111.4" y="51.8">D8</text>
<text x="111.4" y="49.2">D9</text>
<text x="209.4" y="49.9">D10</text>
<text x="210.6" y="52.4">D9</text>
<text x="61.6" y="59.4">A0</text>
<text x="111.4" y="59.4">D5</text>
<text x="111.4" y="56.8">D6</text>
<text x="111.4" y="54.3">D7</text>
<text x="159.4" y="54.9">A0</text>
<text x="159.4" y="57.5">A1</text>
<text x="210.6" y="57.5">D7</text>
<text x="210.6" y="54.9">D8</text>
<text x="61.6" y="61.9">A1</text>
<text x="61.6" y="64.5">A2</text>
<text x="111.4" y="64.5">D3</text>
<text x="111.4" y="61.9">D4</text>
<text x="159.4" y="60">A2</text>
<text x="159.4" y="62.6">A3</text>
<text x="159.4" y="65.1">A4</text>
<text x="210.6" y="65.1">D4</text>
<text x="210.6" y="62.6">D5</text>
<text x="210.6" y="60">D6</text>
<text x="61.6" y="67">A3</text>
<text x="61.6" y="69.5">A4</text>
<text x="111.4" y="67">D2</text>
<text x="159.4" y="67.6">A5</text>
<text x="159.4" y="70.2">A6</text>
<text x="210.6" y="70.2">D2</text>
<text x="210.6" y="67.6">D3</text>
<text x="61.6" y="72.1">A5</text>
<text x="159.4" y="72.7">A7</text>
<text x="184.4" y="141.9">A4</text>
<text x="184.4" y="139.4">A5</text>
<text x="201" y="143.3">D2</text>
<text x="201" y="140.8">D3</text>
<text x="219.1" y="142.7">D6</text>
<text x="219.1" y="140.2">D7</text>
<text x="237.3" y="142.6">D10</text>
<text x="237.3" y="140">D11</text>
<text x="254.4" y="140.8">D12</text>
<text x="272.1" y="139.9">D13</text>
<text x="184.4" y="149.5">A1</text>
<text x="184.4" y="147">A2</text>
<text x="184.4" y="144.5">A3</text>
<text x="201" y="148.4">A6</text>
<text x="201" y="145.9">A7</text>
<text x="219.1" y="147.8">D4</text>
<text x="219.1" y="145.2">D5</text>
<text x="238.5" y="147.6">D8</text>
<text x="238.5" y="145.1">D9</text>
<text x="184.4" y="152.1">A0</text>
<text x="115.6" y="166.2">D4</text>
<text x="114.4" y="173.8">D11</text>
<text x="115.6" y="168.7">D7</text>
<text x="115.6" y="171.3">D8</text>
</g>
<g font-size="2.1" fill="#840000">
<text x="206.4" y="106.3">+</text>
<text x="245.3" y="106.3">+</text>
<text x="178" y="184">Sheet: /</text>
<text x="178" y="181">www.emakefun.com</text>
<text x="178" y="186.7">File: Sensor-V6.1.sch</text>
<text x="178" y="196.9">KiCad E.D.A. kicad (5.0.0)</text>
<text x="178" y="194.1">Size: A4</text>
<text x="200" y="194.1">Date:</text>
<text x="263" y="194.1">Rev:</text>
<text x="263" y="196.9">Id: 1/1</text>
</g>
<g font-size="1.8" fill="#840000">
<text x="35" y="11.9">1</text>
<text x="85" y="11.9">2</text>
<text x="135" y="11.9">3</text>
<text x="185" y="11.9">4</text>
<text x="235" y="11.9">5</text>
<text x="285" y="11.9">6</text>
<text x="10.4" y="35.9">A</text>
<text x="285.4" y="35.9">A</text>
<text x="10.4" y="85.9">B</text>
<text x="285.4" y="85.9">B</text>
<text x="34.8" y="100.1">3</text>
<text x="178.1" y="99.5">2</text>
<text x="19.6" y="102.7">1</text>
<text x="34.8" y="105.2">2</text>
<text x="178.1" y="102.1">1</text>
<text x="214.8" y="102.1">1</text>
<text x="227.5" y="102.1">3</text>
<text x="221.3" y="109.2" transform="rotate(-90 221.3 109.2)">2</text>
<text x="46.9" y="119.7" transform="rotate(-90 46.9 119.7)">3</text>
<text x="34.6" y="127.6">1</text>
<text x="10.4" y="135.9">C</text>
<text x="46.9" y="137.5" transform="rotate(-90 46.9 137.5)">2</text>
<text x="285.4" y="135.9">C</text>
<text x="35.3" y="174.1" transform="rotate(-90 35.3 174.1)">1</text>
<text x="37.8" y="174.1" transform="rotate(-90 37.8 174.1)">2</text>
<text x="40.3" y="174.1" transform="rotate(-90 40.3 174.1)">3</text>
<text x="10.4" y="185.9">D</text>
<text x="285.4" y="185.9">D</text>
<text x="35" y="199.9">1</text>
<text x="85" y="199.9">2</text>
<text x="135" y="199.9">3</text>
<text x="185" y="199.9">4</text>
<text x="235" y="199.9">5</text>
<text x="285" y="199.9">6</text>
</g>
<g font-size="1.8" fill="#008484">
<text x="162.1" y="28.6">+3.3V</text>
<text x="179.3" y="28.7">ArduinioNnao</text>
<text x="184" y="26.4">U4</text>
<text x="154" y="34.7">VIN</text>
<text x="157.9" y="30.9">VCC</text>
<text x="53.8" y="41.8">VCC</text>
<text x="58" y="38.5">+3.3V</text>
<text x="50.1" y="43.9">VIN</text>
<text x="117.2" y="44">GND</text>
<text x="161.1" y="52.1">GND</text>
<text x="53.3" y="60.3">GND</text>
<text x="46.2" y="92.8">VIN</text>
<text x="128.8" y="95.5">VCC</text>
<text x="182.9" y="93.3">+BATT</text>
<text x="196.6" y="93.3">VIN</text>
<text x="243.3" y="90.8">VCC</text>
<text x="87.5" y="99.1">VCC</text>
<text x="108.1" y="97.9">VIN</text>
<text x="174.4" y="97.6">J6</text>
<text x="218.9" y="100.1">78M05</text>
<text x="220.5" y="98.5">U7</text>
<text x="195.6" y="105.4">C2</text>
<text x="206.2" y="104.8">C3</text>
<text x="217.6" y="103">VI</text>
<text x="222.2" y="106.4" transform="rotate(-90 222.2 106.4)">GND</text>
<text x="223.1" y="103">VO</text>
<text x="234.4" y="105.2">C5</text>
<text x="245" y="105.1">C6</text>
<text x="100.5" y="113.2">L298N</text>
<text x="111.3" y="110.8">GND</text>
<text x="129.5" y="112">GND</text>
<text x="182.3" y="108.9">GND</text>
<text x="195.7" y="110.7">0.1uF</text>
<text x="206.3" y="111.2">47uf</text>
<text x="234.6" y="110.9">0.1uF</text>
<text x="245.3" y="110.9">47uf</text>
<text x="261" y="111">Red</text>
<text x="261" y="108.7">D1</text>
<text x="85.7" y="114.8">GND</text>
<text x="86.7" y="119">VCC</text>
<text x="129.4" y="117.7">VCC</text>
<text x="90.1" y="123.7">D2</text>
<text x="112.9" y="121.9">VCC</text>
<text x="219.8" y="123.5">GND</text>
<text x="88.7" y="129.1">1N4007</text>
<text x="177" y="131.2">VCC</text>
<text x="213" y="131.3">VCC</text>
<text x="231.1" y="130.8">VCC</text>
<text x="85.7" y="136.5">GND</text>
<text x="111.5" y="136.5">GND</text>
<text x="129.1" y="135.3">GND</text>
<text x="179" y="137.1">JP7</text>
<text x="195.9" y="132.5">VCC</text>
<text x="214.8" y="136.9">JP4</text>
<text x="233.2" y="136.7">JP6</text>
<text x="259.3" y="133.5">VCC</text>
<text x="276.6" y="132.6">VCC</text>
<text x="176" y="153.1" transform="rotate(-90 176 153.1)">JACK_PIN4*3</text>
<text x="195.5" y="150.7" transform="rotate(-90 195.5 150.7)">JACK_PIN4*3</text>
<text x="212" y="151.3" transform="rotate(-90 212 151.3)">JACK_PIN4*3</text>
<text x="230.1" y="151.2" transform="rotate(-90 230.1 151.2)">JACK_PIN4*3</text>
<text x="257.6" y="152.9">GND</text>
<text x="274.3" y="152">GND</text>
<text x="38.4" y="160.2">U1</text>
<text x="90.9" y="158.9">VCC</text>
<text x="130.8" y="157.6">+3.3V</text>
<text x="195.5" y="159">GND</text>
<text x="212.5" y="158.5">GND</text>
<text x="230.7" y="158.6">GND</text>
<text x="21.4" y="167.3">VCC</text>
<text x="44.1" y="166.7">IR</text>
<text x="54.5" y="167.9">VCC</text>
<text x="105.7" y="164.7">RN1</text>
<text x="176.6" y="162.3">GND</text>
<text x="128.1" y="169.7">C4</text>
<text x="136.1" y="170.3">NRF24L01+</text>
<text x="105.3" y="177.1">100R</text>
<text x="127.7" y="174.9">10uF</text>
<text x="43.8" y="183.4">C1</text>
<text x="44" y="185.7">0.1uF</text>
<text x="93" y="183.3">GND</text>
<text x="137.4" y="183.5">GND</text>
<text x="38.8" y="196.2">GND</text>
</g>
<g font-size="1.8">
<text x="111.8" y="69.5">TX</text>
<text x="111.6" y="72.1">RX</text>
<text x="210.8" y="72.7">RX</text>
<text x="211" y="75.3">TX</text>
<text x="82.3" y="104.8">Ultrasonic</text>
<text x="150.5" y="124">Moto</text>
<text x="23.2" y="127.6">Moto</text>
<text x="146" y="129.1">Ultrasonic</text>
<text x="149.9" y="126.6">D3</text>
<text x="18" y="182.3">D11</text>
</g>
<g font-size="1.8" fill="#008400">
<text x="197.8" y="137.6">JP3</text>
<text x="47.6" y="142.9">GND</text>
</g>
<g font-size="1.7" fill="#008484">
<text x="76.6" y="112.6">Ultrasonic</text>
<text x="118.3" y="114">Infrared Tracking</text>
<text x="72.8" y="132.4">Avoidance Left</text>
<text x="97.9" y="132.9">Avoidance right</text>
<text x="118.2" y="132.3">Bluetooth</text>
</g>
<g font-size="1.4" fill="#008484">
<text x="84.9" y="161.6">PS2</text>
<text x="85.4" y="159.6">U6</text>
</g>
<g font-size="1.4" fill="#840000">
<text x="103.3" y="167.8">1</text>
<text x="110.9" y="167.8">8</text>
<text x="103.3" y="170.3">2</text>
<text x="103.3" y="172.9">3</text>
<text x="110.9" y="172.9">6</text>
<text x="110.9" y="170.3">7</text>
<text x="103.3" y="175.4">4</text>
<text x="110.9" y="175.4">5</text>
</g>
<g font-size="1.4" fill="#0000c2">
<text x="150.5" y="164.2">IRQ</text>
<text x="150.5" y="165.7">MOSI</text>
<text x="150.5" y="167.2">CSN</text>
<text x="155.2" y="165.7">SCK</text>
</g>
<g font-size="1.1" fill="#008484">
<text x="99.8" y="34.7">AREF</text>
<text x="170.9" y="35.3">3.3V</text>
<text x="195.9" y="35.3">RESET</text>
<text x="197.3" y="32.8">REF</text>
<text x="74.3" y="37.2">RESERVED</text>
<text x="74.3" y="39.7">IOREF</text>
<text x="100.4" y="37.2">GND</text>
<text x="100.8" y="39.7">D13</text>
<text x="170.9" y="37.8">5V</text>
<text x="170.9" y="40.4">VIN</text>
<text x="195.9" y="37.8">RESET</text>
<text x="74.3" y="42.3">RESET</text>
<text x="74.3" y="44.8">3.3V</text>
<text x="74.3" y="47.4">5V</text>
<text x="100.8" y="47.4">D10</text>
<text x="100.8" y="44.8">D11</text>
<text x="100.8" y="42.3">D12</text>
<text x="170.9" y="45.5">GND</text>
<text x="170.9" y="42.9">GND</text>
<text x="197.4" y="45.5">D12</text>
<text x="197.4" y="42.9">D13</text>
<text x="74.3" y="49.9">GND</text>
<text x="74.3" y="52.4">GND</text>
<text x="101.4" y="52.4">D8</text>
<text x="101.4" y="49.9">D9</text>
<text x="197.4" y="50.5">D10</text>
<text x="197.4" y="48">D11</text>
<text x="198" y="53.1">D9</text>
<text x="74.3" y="55">Vin</text>
<text x="101.4" y="57.5">D6</text>
<text x="101.4" y="55">D7</text>
<text x="170.9" y="55.6">A0</text>
<text x="170.9" y="58.2">A1</text>
<text x="198" y="58.2">D7</text>
<text x="198" y="55.6">D8</text>
<text x="74.3" y="62.6">A1</text>
<text x="74.3" y="65.1">A2</text>
<text x="74.3" y="60.1">A0</text>
<text x="101.4" y="65.1">D3</text>
<text x="101.4" y="62.6">D4</text>
<text x="101.4" y="60.1">D5</text>
<text x="170.9" y="60.7">A2</text>
<text x="170.9" y="63.2">A3</text>
<text x="170.9" y="65.8">A4</text>
<text x="198" y="65.8">D4</text>
<text x="198" y="63.2">D5</text>
<text x="198" y="60.7">D6</text>
<text x="74.3" y="67.7">A3</text>
<text x="74.3" y="70.2">A4</text>
<text x="99.7" y="70.2">TX/D1</text>
<text x="101.4" y="67.7">D2</text>
<text x="170.9" y="68.3">A5</text>
<text x="170.9" y="70.9">A6</text>
<text x="198" y="70.9">D2</text>
<text x="198" y="68.3">D3</text>
<text x="74.3" y="72.8">A5</text>
<text x="99.6" y="72.8">RX/D0</text>
<text x="170.9" y="73.4">A7</text>
<text x="196.3" y="73.4">DX/D1</text>
<text x="196.4" y="75.9">TX/D0</text>
</g>
<g font-size="1.1" fill="#840000">
<text x="105.7" y="34">30</text>
<text x="166.8" y="34.7">17</text>
<text x="202.4" y="32.1">18</text>
<text x="202.7" y="34.7">3</text>
<text x="70.5" y="36.6">1</text>
<text x="70.5" y="39.1">2</text>
<text x="70.5" y="41.7">3</text>
<text x="105.7" y="41.7">27</text>
<text x="105.7" y="39.1">28</text>
<text x="105.7" y="36.6">29</text>
<text x="166.8" y="37.2">27</text>
<text x="166.8" y="39.7">30</text>
<text x="202.4" y="37.2">28</text>
<text x="70.5" y="44.2">4</text>
<text x="70.5" y="46.7">5</text>
<text x="105.7" y="46.7">25</text>
<text x="105.7" y="44.2">26</text>
<text x="166.8" y="44.8">29</text>
<text x="167.1" y="42.3">4</text>
<text x="202.4" y="47.4">14</text>
<text x="202.4" y="44.8">15</text>
<text x="202.4" y="42.3">16</text>
<text x="70.5" y="49.3">6</text>
<text x="70.5" y="51.8">7</text>
<text x="105.7" y="51.8">23</text>
<text x="105.7" y="49.3">24</text>
<text x="202.4" y="52.4">12</text>
<text x="202.4" y="49.9">13</text>
<text x="70.5" y="54.4">8</text>
<text x="70.5" y="59.4">9</text>
<text x="105.7" y="59.4">20</text>
<text x="105.7" y="56.9">21</text>
<text x="105.7" y="54.4">22</text>
<text x="166.8" y="55">19</text>
<text x="166.8" y="57.5">20</text>
<text x="202.4" y="57.5">10</text>
<text x="202.4" y="55">11</text>
<text x="70.2" y="62">10</text>
<text x="70.2" y="64.5">11</text>
<text x="105.7" y="64.5">18</text>
<text x="105.7" y="62">19</text>
<text x="166.8" y="60.1">21</text>
<text x="166.8" y="62.6">22</text>
<text x="166.8" y="65.1">23</text>
<text x="202.7" y="65.1">7</text>
<text x="202.7" y="62.6">8</text>
<text x="202.7" y="60.1">9</text>
<text x="70.2" y="67.1">12</text>
<text x="70.2" y="69.6">13</text>
<text x="105.7" y="69.6">16</text>
<text x="105.7" y="67.1">17</text>
<text x="166.8" y="67.7">24</text>
<text x="166.8" y="70.2">25</text>
<text x="202.7" y="70.2">5</text>
<text x="202.7" y="67.7">6</text>
<text x="70.2" y="72.1">14</text>
<text x="105.7" y="72.1">15</text>
<text x="166.8" y="72.8">26</text>
<text x="202.7" y="75.3">1</text>
<text x="202.7" y="72.8">2</text>
<text x="87.4" y="163.7">1</text>
<text x="87.4" y="165">2</text>
<text x="87.4" y="166.2">3</text>
<text x="87.4" y="168.8">4</text>
<text x="87.4" y="170">5</text>
<text x="87.4" y="171.3">6</text>
<text x="87.4" y="173.9">7</text>
<text x="87.4" y="175.1">8</text>
<text x="87.4" y="176.4">9</text>
</g>
<g font-size="1.1">
<text x="85.2" y="106.2">D2</text>
<text x="108.9" y="107.2">D10</text>
<text x="109.5" y="105.9">D6</text>
<text x="127" y="107.9">A1</text>
<text x="127" y="106.7">A0</text>
<text x="109.5" y="108.5">D5</text>
<text x="109.5" y="109.7">D9</text>
<text x="127" y="109.2">A2</text>
<text x="127.1" y="127.2">RX</text>
<text x="127.3" y="128.5">TX</text>
<text x="133.9" y="164.1">D11</text>
<text x="133.9" y="165.3">D7</text>
<text x="145.6" y="164.1">D13</text>
<text x="145.7" y="162.8">D12</text>
<text x="146.2" y="165.3">D4</text>
</g>
<g font-size="1.1" fill="#0000c2">
<text x="75.4" y="166.5">DATA</text>
<text x="75.4" y="167.6">CMD</text>
<text x="75.4" y="168.8">VIBRATION</text>
<text x="75.4" y="169.9">GND</text>
<text x="75.4" y="171.1">3.3V</text>
<text x="75.4" y="172.2">ATT</text>
<text x="75.4" y="173.3">CLK</text>
<text x="75.4" y="174.5">NG</text>
<text x="75.4" y="175.6">ACK</text>
</g>
<text font-size="1" fill="#008400" x="94.6" y="125.1">D12</text>
<g font-size="1">
<text x="109.7" y="125.9">A5</text>
<text x="85.2" y="126.4">A3</text>
<text x="109.7" y="127.1">A4</text>
</g>
<g font-size=".7" fill="#840000">
<text x="48.7" y="101.6">2</text>
<text x="48.7" y="102.9">1</text>
<text x="81.2" y="107.5">2</text>
<text x="81.2" y="106.2">3</text>
<text x="81.2" y="104.9">4</text>
<text x="105.5" y="103.4">1</text>
<text x="105.5" y="104.7">2</text>
<text x="105.5" y="105.9">3</text>
<text x="105.5" y="107.2">4</text>
<text x="123.8" y="104.2">1</text>
<text x="123.8" y="105.4">2</text>
<text x="123.8" y="106.7">3</text>
<text x="123.8" y="108">4</text>
<text x="81.2" y="108.7">1</text>
<text x="105.5" y="108.5">5</text>
<text x="105.5" y="109.7">6</text>
<text x="123.8" y="109.2">5</text>
<text x="81.1" y="125.1">4</text>
<text x="105.6" y="125.9">4</text>
<text x="124.4" y="124.7">1</text>
<text x="144.1" y="124.1">3</text>
<text x="81.1" y="128.9">1</text>
<text x="81.1" y="127.7">2</text>
<text x="81.1" y="126.4">3</text>
<text x="105.6" y="129.7">1</text>
<text x="105.6" y="128.4">2</text>
<text x="105.6" y="127.1">3</text>
<text x="124.4" y="126">2</text>
<text x="124.4" y="127.3">3</text>
<text x="124.4" y="128.5">4</text>
<text x="144.1" y="129.2">1</text>
<text x="144.1" y="126.6">2</text>
<text x="178.2" y="137.3" transform="rotate(-90 178.2 137.3)">2</text>
<text x="232.3" y="138" transform="rotate(-90 232.3 138)">2</text>
<text x="180.8" y="142">7</text>
<text x="180.8" y="139.5">8</text>
<text x="197.1" y="138.7" transform="rotate(-90 197.1 138.7)">2</text>
<text x="199.7" y="143.4">5</text>
<text x="199.7" y="140.9">6</text>
<text x="214.1" y="138.1" transform="rotate(-90 214.1 138.1)">2</text>
<text x="216.7" y="142.8">5</text>
<text x="216.7" y="140.2">6</text>
<text x="234.9" y="142.6">5</text>
<text x="234.9" y="140.1">6</text>
<text x="251.7" y="143.4">2</text>
<text x="251.7" y="140.9">3</text>
<text x="270.5" y="142.5">2</text>
<text x="270.5" y="140">3</text>
<text x="180.8" y="149.6">4</text>
<text x="180.8" y="147.1">5</text>
<text x="180.8" y="144.5">6</text>
<text x="199.7" y="148.5">3</text>
<text x="199.7" y="145.9">4</text>
<text x="216.7" y="147.8">3</text>
<text x="216.7" y="145.3">4</text>
<text x="234.9" y="147.7">3</text>
<text x="234.9" y="145.2">4</text>
<text x="251.7" y="145.9">1</text>
<text x="270.5" y="145.1">1</text>
<text x="178.2" y="155.1" transform="rotate(-90 178.2 155.1)">1</text>
<text x="180.8" y="152.2">3</text>
<text x="197.1" y="151.4" transform="rotate(-90 197.1 151.4)">1</text>
<text x="214.1" y="150.8" transform="rotate(-90 214.1 150.8)">1</text>
<text x="232.3" y="150.7" transform="rotate(-90 232.3 150.7)">1</text>
<text x="137.6" y="162.8">1</text>
<text x="137.6" y="164.1">3</text>
<text x="137.6" y="165.4">5</text>
<text x="137.6" y="166.6">7</text>
<text x="144" y="162.8">2</text>
<text x="144" y="164.1">4</text>
<text x="144" y="165.4">6</text>
<text x="144" y="166.6">8</text>
</g>
</svg>
